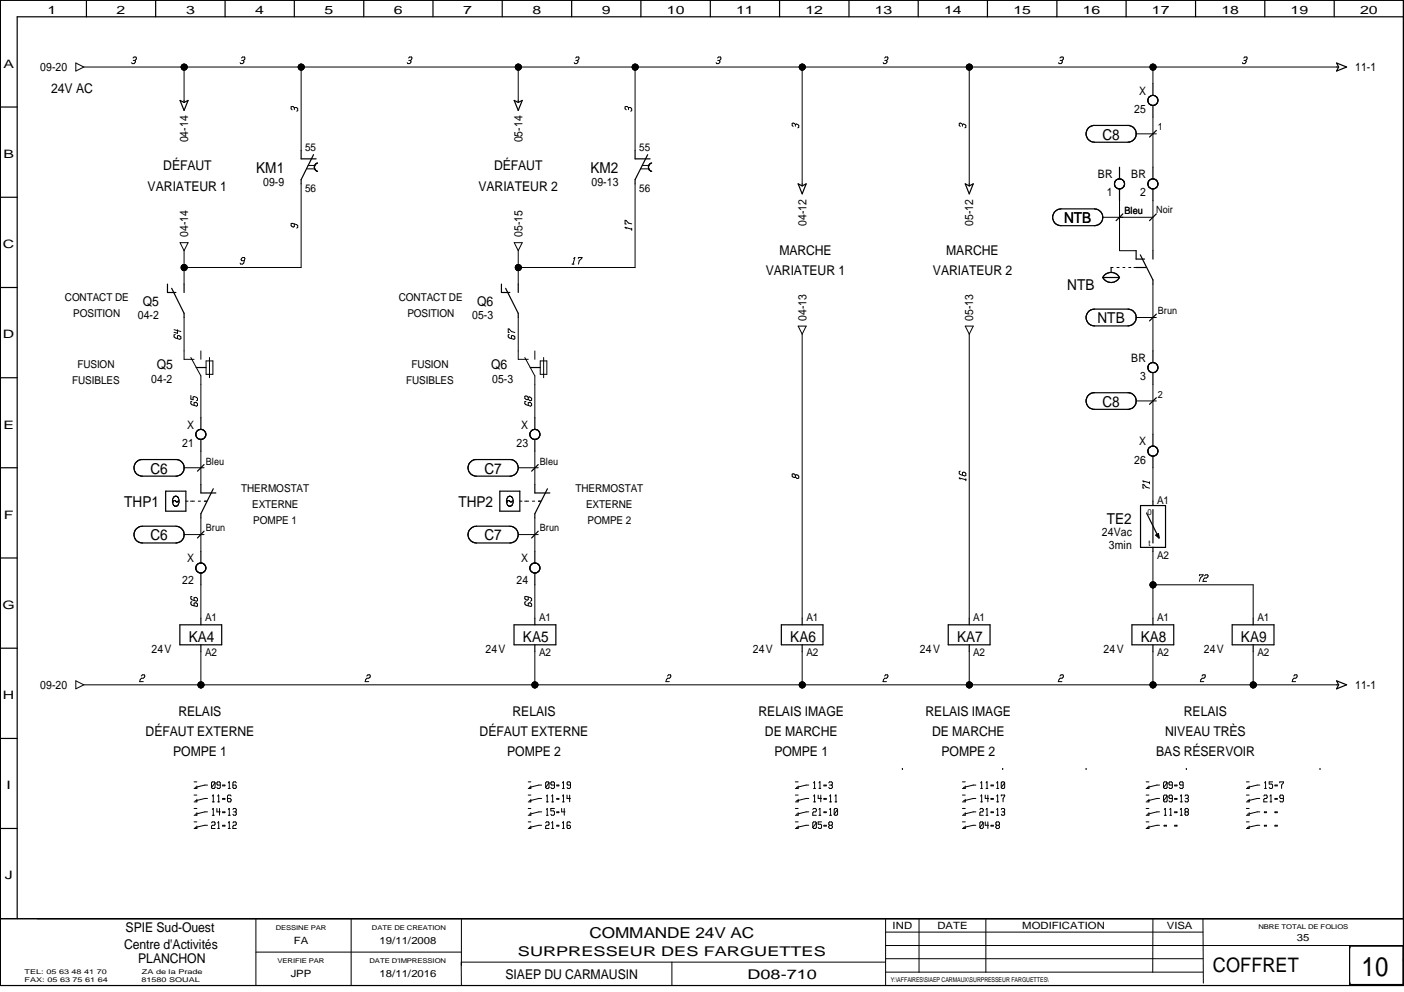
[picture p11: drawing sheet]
<svg xmlns="http://www.w3.org/2000/svg" width="297mm" height="210mm" viewBox="0 0 297 210" stroke-linecap="round" stroke-linejoin="round" font-family="sans-serif">
<g fill="none" stroke="#000" stroke-width=".21">
<path d="M16 13.3l1.7 .9-1.7 .8zM17.7 14.2h265.1M28.1 12.3l.3-.2h.3l.2 .2-.3 .5M28.2 12.8h.4M28.6 12.8l.1 .2-.3 .5h-.4l-.1-.2M38.9 14.2v7.1M51.1 12.3l.2-.2h.4l.1 .5-.3 .2M51.1 12.8h.4M51.5 12.8l.1 .5-.3 .2h-.4l-.1-.2M63.7 14.2v17.6M86.4 12.3l.3-.2h.4v.5l-.2 .2M86.5 12.8h.4"/>
<path d="M86.9 12.8v.5l-.2 .2h-.4l-.2-.2M109.6 14.2v7.1M121.8 12.3l.2-.2h.4v.5l-.2 .2M121.8 12.8h.4M122.2 12.8l.1 .2-.3 .5h-.4l-.1-.2M134.4 14.2v17.6M151.8 12.3l.2-.2h.4l.1 .5-.3 .2M151.8 12.8h.4M152.2 12.8l.1 .5-.3 .2h-.4l-.1-.2M169.7 14.2v24.7M187.2 12.3l.2-.2h.4v.5l-.2 .2M187.2 12.8h.4"/>
<path d="M187.6 12.8v.5l-.2 .2h-.4l-.1-.2M205.1 14.2v24.7M224.2 12.3l.3-.2h.4l.1 .2-.3 .5M224.3 12.8h.4M224.7 12.8v.5l-.2 .2h-.4l-.1-.2M243.9 14.2v3.5M263.1 12.3l.3-.2h.4v.5l-.2 .2M263.2 12.8h.4M263.6 12.8v.2l-.2 .5h-.4l-.2-.2M62.3 22.8v.4M62.3 22.8l-.2-.2h-.5v.4l.2 .2M62.3 22.8h.5l.2 .2v.4l-.2 .1"/>
<path d="M63.7 38.9v17.7h-24.8M64.9 35.7h1.7M65.2 35h1.4M133 22.8h.4l.2 .2v.4l-.2 .1M133 22.8l-.2-.2h-.6v.4l.3 .2M133 22.8v.4M134.4 38.9v17.7h-24.8M135.5 35.7h1.8M135.9 35h1.4M168.3 26.3l-.5-.3-.2 .1v.4l.2 .3M168.3 26.3v.4M168.3 26.3l.2-.1 .5 .3v.4l-.2 .2"/>
<path d="M203.6 26.3l.3-.1 .4 .3v.4l-.2 .2M203.6 26.3l-.4-.3-.3 .1v.4l.3 .3M203.6 26.3v.4M240.4 28.3h4.2M243.9 24.8v10.6M38.1 51.4h1.7l-.9 1.6zM38.9 53v7.1M51.7 55.2h-.6l-.1-.3 .3-.4h.4l.1 .2-.2 1-.3 .2h-.4l-.1-.2M62.3 47.4v.5l-.2 .1-.5-.2v-.5l.2-.1 1 .3 .2 .3v.3l-.2 .2M108.8 51.4h1.7l-.9 1.6zM109.6 53v7.1M121 55.9h.5"/>
<path d="M121.4 54.7l.2-.2-.4 1.4M122.3 54.7l.1-.2h.7l-.5 .7-.2 .7M132.5 48.4l-.3-.3 1.4 .4M133.6 48.3v.4M133.6 47.4l-.6-.2-.8-.6v.8h.3M233.3 46h10.6M235.1 56.6h.4M236.3 56.6h.5M236.9 42.5v10.5h3.5M237.6 56.6h.4M238.8 56.6h.5M239.9 56.6h.5"/>
<path d="M243.9 42.5v10.5M36.8 69.8l1.5 .3M37.1 70.8l-.3 .1v.4l.3 .2 .9 .3 .3-.1v-.4l-.5-.3-.3 .1v.5M37.5 69.8v.7l-.7-.2M38.9 67.2v8.8h2.2M40.4 75.6l2.1 3.9v8.9M42.5 74.3v1.7M43.6 76.4h1.4v2.8h-1.4zM44.3 75.6v4.3M107.7 70.8l-.2 .1v.4l.2 .2 1 .3 .2-.1v-.4l-.4-.3-.3 .1v.5M107.7 70.4l-.2-.1v-.7l.7 .5 .7 .3M109.6 67.2v8.8h2.2"/>
<path d="M111 75.6l2.2 3.9v8.9M113.2 74.3v1.7M114.3 76.4h1.4v2.8h-1.4zM115 75.6v4.3M168.9 69h1.7l-.9 1.7zM169.7 70.7v60.1M204.2 69h1.7l-.8 1.7zM205.1 70.7v60.1M240.4 67.2h4.2M243.9 60.1v14.2M38.9 99h4.3M40.4 83.7v.8l.4 .1v-.6l.3-.1 .7 .4v.4l-.2 .1"/>
<path d="M40.6 84.9l-.2 .1v.4l.2 .2 1 .3 .2-.1v-.4l-.2-.2h-.5v.6M42.5 95.5v7M109.6 99h4.3M111.3 84.9l-.3 .1v.4l.3 .2 .9 .3 .3-.1v-.4l-.3-.2h-.4v.6M111.8 84.1l-.5-.3-.3 .1v.4l.3 .2 .2 .1 .3-.1M111.8 84.1h.4l.3 .2v.4l-.3 .1-.4-.3M111.8 84.1v.4M113.2 95.5v7M203.2 99.7l-.3 .1v.4l.3 .2 .9 .3 .2-.1v-.4l-.2-.3-.5 .1v.5M240.4 84.8h4.2M243.9 81.3v10.6M243.9 99v7"/>
<path d="M36.7 106.1h.1M36.7 106.1l.1-.2 .6 .3 .2-.1M36.7 106.8h.1M36.7 106.8l.3 .3h.4l.3-.3M36.7 105.2l-.2 .6 .2 1M36.7 105.2h.1M36.8 105.2l.3-.2 .5 .2M36.8 107h.1M37 105.9l.1 .1M37.2 106h.1M37.5 107h.1M37.6 105.2h.1"/>
<path d="M37.6 106.1v.1M37.6 105.2l.3 .6-.2 1M37.7 106l-.1 .1M37.7 106.8h.1M38.9 113.1h4.3M39.3 106h.5M40.3 106h.8M41.9 106h.5M42.5 109.6v7.1M43.2 106h.5M107.4 106.1h.1M107.4 105.2h.1"/>
<path d="M107.4 106h.1M107.4 105.2a1.51 1.51 0 0 0 .2 1.9M107.5 105.9v.1M107.5 107h.1M107.6 105.1h.1M107.6 107.1h.1M107.7 105.9v.1M107.9 106.1v.1M108.1 105.1l.3 .3a1.49 1.49 0 0 1 0 1.4l-.4 .3h-.3M108.2 107h.1M108.2 105.1l-.4-.1-.4 .2M108.3 106.1l-.1 .1"/>
<path d="M108.4 105.3h.1M108.4 106l-.2 .2-.4-.2h-.4v.1M109.6 113.1h4.3M110 106h.4M111 106h.8M112.6 106h.5M113.2 109.6v7.1M113.9 106h.5M168.3 100.5l-.5-.3-.2 .1v.5l.2 .2h.3l.2-.1M168.3 100.5h.5l.2 .3v.3l-.2 .2-.5-.4M168.3 100.5v.4M203.2 101.4l-.3-.3 1.4 .4"/>
<path d="M204.3 101.3v.4M242 103.3h-.2v-.8l.7 .6 .7 .2M242 102l-.2-.2 1.4 .4M243.2 101.9v.5M243.9 116.7v14.1M40.6 127.3l-.2 .1v.4l.2 .3 1 .2 .2-.1v-.4l-.2-.2h-.5v.6M40.6 126.2l-.2 .1v.4l.2 .2 1 .3 .2-.1v-.4l-.2-.3-.5 .1v.5M42.5 123.7v7.1M42.5 137.9v7M111.3 127.3l-.3 .1v.4l.3 .3 .9 .2 .3-.1v-.4l-.3-.2h-.4v.6M111.8 126.3v.6l-.3 .1-.5-.3v-.4l.3-.1 .9 .2 .3 .3v.4l-.3 .1M113.2 123.7v7.1"/>
<path d="M113.2 137.9v7M169.7 137.9v7M205.1 137.9v7M243.9 137.9v7M243.9 123.7h21.2v7.1M253.7 121.8l.1-.2h.7l-.5 .7-.3 .7M254.8 121.8l.3-.2h.4l.1 .2-.3 .5h-.4l-.3 .3-.1 .4h.8M265.1 137.9v7M16 144.1l1.7 .8-1.7 .9zM17.7 144.9h265.1M29.9 143l.2-.2h.4l.1 .2-.3 .5h-.4l-.2 .3-.2 .4h.8M77.6 143l.2-.2h.4l.2 .2-.4 .5h-.4l-.2 .3-.1 .4h.7"/>
<path d="M141.2 143l.2-.2h.5v.2l-.3 .5h-.3l-.3 .3-.1 .4h.7M187.2 143l.2-.2h.4l.1 .2-.3 .5h-.4l-.3 .3-.1 .4h.7M224.2 143l.3-.2h.4l.1 .2-.3 .5h-.4l-.4 .7h.8M254.3 143l.2-.2h.4l.1 .2-.3 .5h-.4l-.2 .3-.1 .4h.7M273.7 143l.2-.2h.5v.2l-.3 .5h-.3l-.3 .3-.1 .4h.7M41.1 165.4h.6M41.1 168.2h.6M41.1 171.1h.6M41.1 173.9h.6M41.7 166.3v.5h-.6M41.7 169.1v.6h-.6M41.7 172v.5h-.6"/>
<path d="M41.7 174.8v.5h-.6M43.9 166.1l-2.6 .5M43.9 169l-2.6 .5M43.9 171.8l-2.6 .5M43.9 174.6l-2.6 .5M44.7 174.1l.2-.2h.4l.2 .2-.2 .5h-.4l-.2 .2v.5h.8M44.9 168.4l.2-.2v1.5M44.9 171.3l.2-.2v1.4M44.9 169.7h.4M44.9 172.5h.4M45.5 165.7l-.2-.3h-.4l-.2 .3v.9M45.5 165.7v.9l-.2 .2h-.4l-.2-.2"/>
<path d="M45.5 165.7l-.8 .9M45.9 171.1v.7h.7M46.1 168.4l.2-.2v1.5M46.1 169.7h.3M46.1 174.1l.2-.2v1.4M46.1 175.3h.3M46.4 171.1v1.4M46.6 166.1h-.5l-.2-.2 .2-.5h.3l.2 .3v.9l-.2 .2h-.3l-.2-.2M47.1 166.1h.5v.2h-.5zM47.1 169h.5v.1h-.5zM47.1 171.8h.5v.2h-.5zM47.1 174.6h.5v.2h-.5z"/>
<path d="M48.3 165.7l.2-.3v1.4M48.3 166.8h.4M48.3 171.3l.2-.2v1.4M48.3 174.1l.2-.2v1.4M48.3 172.5h.4M48.3 175.3h.4M48.9 168.4l-.2-.2h-.4l-.2 .2v1.1l.2 .2h.4l.2-.2-.2-.5h-.6M49.3 171.3l.1-.2h.4l.2 .2-.2 .5M49.3 174.1l.1-.2h.4l.2 .2-.2 .5h-.4l-.1 .2v.5h.7M49.4 171.8h.4M49.8 171.8l.2 .2-.2 .5h-.4l-.1-.2M50 165.7l-.2-.3h-.4l-.1 .3v.9l.1 .2h.4l.2-.5-.2-.2h-.5"/>
<path d="M111.8 165.4h.5M111.8 168.2h.5M111.8 171.1h.5M111.8 173.9h.5M112.3 166.3v.5h-.5M112.3 169.1v.6h-.5M112.3 172v.5h-.5M112.3 174.8v.5h-.5M114.6 166.1h-.6l-2 .5M114.6 169h-.6l-2 .5M114.6 171.8h-.6l-2 .5M114.6 174.6l-2.6 .5"/>
<path d="M115.4 174.1l.2-.2h.4l.2 .2-.2 .5h-.4l-.2 .2v.5h.8M115.6 169.7h.4M115.6 172.5h.4M115.6 168.4l.2-.2v1.5M115.6 171.3l.2-.2v1.4M116.2 165.7l-.2-.3h-.4l-.2 .3v.9M116.2 165.7v.9l-.2 .2h-.4l-.2-.2M116.2 165.7l-.8 .9M116.7 168.4l.2-.2v1.5M116.7 169.7h.4M116.7 174.1l.2-.2v1.4M116.7 175.3h.4"/>
<path d="M117.3 166.1h-.6l-.2-.2 .2-.5h.4l.2 .3v.9l-.2 .2h-.4l-.2-.2M117.3 171.1h-.8v.5h.6l.2 .2v.5l-.2 .2h-.4l-.2-.2M117.8 166.1h.4v.2h-.4zM117.8 169h.4v.1h-.4zM117.8 171.8h.4v.2h-.4zM117.8 174.6h.4v.2h-.4zM118.8 171.1v.7h.7M119 165.7l.2-.3v1.4M119 166.8h.4M119 168.4l.2-.2v1.5M119 169.7h.4M119 174.1l.2-.2v1.4"/>
<path d="M119 175.3h.4M119.4 171.1v1.4M120 168.2v.8h.7M120.5 168.2v1.5M120.7 166.1h-.6l-.1-.2 .1-.5h.4l.2 .3v.9l-.2 .2h-.4l-.1-.2M120.7 174.1l-.2-.2h-.4l-.1 .2v1l.1 .2h.4l.2-.2-.2-.5h-.5M168.3 165.4h.6M168.3 168.2h.6M168.3 171.1h.6M168.3 173.9h.6M168.9 166.3v.5h-.6M168.9 169.1v.6h-.6"/>
<path d="M168.9 172v.5h-.6M168.9 174.8v.5h-.6M171.1 166.1l-2.6 .5M171.1 169l-2.6 .5M171.1 171.8l-2.6 .5M171.1 174.6l-2.6 .5M172 171.3l.1-.2h.4l.2 .2-.2 .5h-.4l-.1 .2v.5h.7M172.1 165.7l.2-.3v1.4M172.1 166.8h.4M172.1 168.4l.2-.2v1.5M172.1 169.7h.4M172.7 174.1l-.2-.2h-.4l-.1 .2v1"/>
<path d="M172.7 174.1v1l-.2 .2h-.4l-.1-.2M172.7 174.1l-.7 1M173.1 168.2v.8h.7M173.3 165.7l.2-.3v1.4M173.3 166.8h.3M173.3 171.3l.2-.2v1.4M173.3 172.5h.3M173.6 168.2v1.5M173.8 173.9h-.7v.5h.5l.2 .2v.5l-.2 .2h-.3l-.2-.2M174.3 166.1h.5v.2h-.5zM174.3 169h.5v.1h-.5zM174.3 171.8h.5v.2h-.5z"/>
<path d="M174.3 174.6h.5v.2h-.5zM175.3 165.7l.2-.3h.4l.2 .3-.2 .4M175.5 166.1h.4M175.5 169.7h.4M175.5 172.5h.4M175.5 174.6l-.2-.2 .2-.5h.4l.2 .2-.2 .5M175.5 174.6h.4M175.5 174.6l-.2 .2 .2 .5h.4l.2-.2-.2-.5M175.7 168.2h.1M175.7 171.1h.1M175.7 168.2l-.2 .2M175.7 171.1l-.2 .2"/>
<path d="M175.7 168.2v1.5M175.7 171.1v1.4M175.9 166.1l.2 .2-.2 .5h-.4l-.2-.2M176.7 168.4l.2-.2v1.5M176.7 169.7h.3M177.2 171.3l-.2-.2h-.3l-.2 .2v1M177.2 171.3v1l-.2 .2h-.3l-.2-.2M177.2 171.3l-.7 1M203.6 165.4h.6M203.6 168.2h.6M203.6 171.1h.6M203.6 173.9h.6"/>
<path d="M204.2 166.3v.5h-.6M204.2 169.1v.6h-.6M204.2 172v.5h-.6M204.2 174.8v.5h-.6M206.5 166.1l-2.7 .5M206.5 169l-2.7 .5M206.5 171.8l-2.7 .5M206.5 174.6l-2.7 .5M207.3 171.3l.2-.2h.4l.1 .2-.1 .5h-.4l-.2 .2v.5h.7M207.5 165.7l.2-.3v1.4M207.5 166.8h.4M207.5 168.4l.2-.2v1.5"/>
<path d="M207.5 169.7h.4M208 174.1l-.1-.2h-.4l-.2 .2v1M208 174.1v1l-.1 .2h-.4l-.2-.2M208 174.1l-.7 1M208.4 168.2v.8h.8M208.4 173.9v.7h.8M208.6 165.7l.2-.3v1.4M208.6 166.8h.4M208.6 171.3l.2-.2v1.4M208.6 172.5h.4M209 168.2v1.5M209 173.9v1.4"/>
<path d="M209.7 166.1h.4v.2h-.4zM209.7 169h.4v.1h-.4zM209.7 171.8h.4v.2h-.4zM209.7 174.6h.4v.2h-.4zM210.9 165.7l.2-.3v1.4M210.9 166.8h.4M210.9 168.4l.2-.2v1.5M210.9 169.7h.4M210.9 171.3l.2-.2v1.4M210.9 172.5h.4M210.9 174.6l-.2-.2 .2-.5h.4l.2 .2-.2 .5M210.9 174.6h.4"/>
<path d="M210.9 174.6l-.2 .2 .2 .5h.4l.2-.2-.2-.5M211.8 168.4v-.2h.8l-.4 .8v.7M211.8 171.3l.2-.2h.4l.2 .2-.2 .5M212 171.8h.4M212.4 171.8l.2 .2-.2 .5h-.4l-.2-.2M212.6 165.7l-.2-.3h-.4l-.2 .3v.9M212.6 165.7v.9l-.2 .2h-.4l-.2-.2M212.6 165.7l-.8 .9M242.5 165.4h.6M242.5 168.2h.6M242.5 171.1h.6M242.5 173.9h.6"/>
<path d="M243.1 166.3v.5h-.6M243.1 169.1v.6h-.6M243.1 172v.5h-.6M243.1 174.8v.5h-.6M245.3 166.1l-2.6 .5M245.3 169l-2.6 .5M245.3 171.8l-2.6 .5M245.3 174.6l-2.6 .5M246.3 174.6h.5v.2h-.5zM246.3 172.5h.5M246.5 171.1h.1M246.5 171.1l-.2 .2"/>
<path d="M246.5 171.1v1.4M246.9 165.7l-.1-.3h-.5l-.1 .3v.9M246.9 165.7v.9l-.1 .2h-.5l-.1-.2M246.9 168.4l-.1-.2h-.5l-.1 .2v1.1M246.9 168.4v1.1l-.1 .2h-.5l-.1-.2M246.9 165.7l-.7 .9M246.9 168.4l-.7 1.1M247.5 171.3l.2-.2v1.4M247.5 172.5h.4M248 166.1h-.5l-.2-.2 .2-.5h.4l.1 .3v.9l-.1 .2h-.4l-.2-.2M248 169h-.5l-.2-.3 .2-.5h.4l.1 .2v1.1l-.1 .2h-.4l-.2-.2M248.5 166.1h.5v.2h-.5z"/>
<path d="M248.5 169h.5v.1h-.5zM248.5 171.8h.5v.2h-.5zM248.5 174.6h.5v.2h-.5zM249.7 169.7h.4M249.7 172.5h.4M249.9 168.2h.1M249.9 171.1h.1M249.9 168.2l-.2 .2M249.9 171.1l-.2 .2M249.9 168.2v1.5M249.9 171.1v1.4M250.3 166.1h-.6l-.1-.2 .1-.5h.4l.2 .3v.9l-.2 .2h-.4l-.1-.2"/>
<path d="M250.7 168.4l.2-.2h.3l.2 .2-.2 .6M250.9 169h.3M250.9 171.8l-.2-.2 .2-.5h.3l.2 .2-.2 .5M250.9 171.8l-.2 .2 .2 .5h.3l.2-.2-.2-.5M250.9 171.8h.3M251.2 169l.2 .2-.2 .5h-.3l-.2-.2M263.7 165.4h.6M263.7 168.2h.6M263.7 171.1h.6M263.7 173.9h.6M264.3 166.3v.5h-.6M264.3 169.1v.6h-.6"/>
<path d="M264.3 172v.5h-.6M264.3 174.8v.5h-.6M266.5 166.1l-2.6 .5M266.5 169l-2.6 .5M266.5 171.8l-2.6 .5M266.5 174.6l-2.6 .5M267.4 168.4l.1-.2h.4l.2 .2-.2 .6h-.4l-.1 .2v.5h.7M267.5 171.8h.4v.2h-.4zM267.5 174.6h.4v.2h-.4zM267.5 166.8h.4M267.7 165.4h.1M267.7 165.4l-.2 .3"/>
<path d="M267.8 165.4v1.4M268.7 168.4l.2-.2v1.5M268.7 169.7h.4M269.2 165.4h-.7v.5h.6l.1 .2v.5l-.1 .2h-.4l-.2-.2M269.7 166.1h.5v.2h-.5zM269.7 169h.5v.1h-.5zM269.7 171.8h.5v.2h-.5zM269.7 174.6h.5v.2h-.5zM270.8 165.7v-.3h.7l-.4 .7v.7M271.5 169h-.6l-.1-.3 .1-.5h.5l.1 .2v1.1l-.1 .2h-.5l-.1-.2M54.1 194.4v14.1M74.3 194.4v14.1"/>
<path d="M97.6 194.4v9.9M187.4 194.4v14.1M187.4 197.2h67.1M194.4 194.4v11.3M208.6 194.4v11.3M243.9 194.4v11.3M254.5 194.4l.1 13.6M.1 208.5v-14.1h296.8v14.1M54.1 201.5h43.5M97.6 203.6v4.9M97.6 203.6h89.8M142.2 203.6v4.9"/>
<path d="M187.4 200.1h109.5M187.4 202.9h67.1M187.4 205.7h67.1"/>
</g>
<g fill="none" stroke="#000" stroke-width=".25">
<path d="M.1 0h296.8v208.5h-296.8zM18.3 0v3.6M32.9 0v3.6M47.6 0v3.6M62.3 0v3.6M77 0v3.6M91.6 0v3.6M106.3 0v3.6M120.9 0v3.6M135.6 0v3.6M150.3 0v3.6M164.9 0v3.6"/>
<path d="M179.6 0v3.6M194.3 0v3.6M208.9 0v3.6M223.6 0v3.6M238.2 0v3.6M243.9 17.7v2.5M252.9 0v3.6M267.6 0v3.6M282.3 0v3.6M282.8 13.3l2.1 .9-2.1 .8 .4-.8zM282.8 14.2h.4M296.9 3.6h-293.3v190.8"/>
<path d="M.1 22.6h3.5M38.1 21.3l.8 .4 .9-.4-.9 2.1zM38.9 21.3v.4M63.7 31.8v1.8h3.2M66.3 32.7l-2.6 5.3v.9M66.6 35v.1M67.2 34.5a.91 .91 0 0 0-.5 1.4l.5 .4M108.8 21.3l.8 .4 .9-.4-.9 2.1zM109.6 21.3v.4M134.4 31.8v1.8h3.1M137 32.7l-2.6 5.3v.9M137.2 35.6v.1"/>
<path d="M137.3 34.9l-.1 .2a.97 .97 0 0 0 .7 1.2M137.3 34.9h.1M137.7 36.2h.1M137.9 34.5l-.6 .4M168.9 38.9l.8 .4 .9-.4-.9 2.1zM169.7 38.9v.4M204.2 38.9l.9 .4 .8-.4-.8 2.1zM205.1 38.9v.4M230.2 27.1l1.1-.6h7.6l.7 .3a1.57 1.57 0 0 1 .8 1.3l-.2 .9a1.88 1.88 0 0 1-1.6 1.1h-7a1.79 1.79 0 0 1-1.6-2.6zM235.9 39.3l-.1-.6 .2-.5 1-.4 .7 .5 .2 .4-.1 .6M235.9 39.3v.1M235.9 39.4l.6 .5h.6"/>
<path d="M236.4 37.9h.1M236.7 37.8l-.1 .1M236.9 35.4v2.4M236.9 40v2.5M237.1 39.9h.1M237.8 39.4l-.6 .5M237.8 39.3v.1M242.9 21.6h.1M242.9 39.3v.1M242.9 38.5v.1M243.5 37.9h.1M243.5 22.2h.1"/>
<path d="M243.8 37.8l-.1 .1M243.9 22.3v2.5M243.9 35.4v2.4M243.9 40v2.5M244.6 27.6l-1.4 1.4M244.8 20.7h.1M244.9 21.7v.1M.1 41.7h3.5M223.1 44.9l.6-.5 .8-.2h7.1a1.79 1.79 0 0 1 1.4 .8l.3 .7v.7a1.7 1.7 0 0 1-1.6 1.4h-7.3l-1-.4a1.81 1.81 0 0 1-.3-2.5zM233.3 58.7a2.04 2.04 0 0 1 2.2-1l.8 .3 .6 .7M233.3 58.7a2.02 2.02 0 0 0 3.6 0M233.3 58.7h3.6"/>
<path d="M235.1 56.6v1.1M237.6 45.3l-1.5 1.4M240.4 56.6h2.1M240.4 53v1.8h1.7M241.3 53.9l2.6 5.3v.9M243.9 53v1.8M244.6 45.3l-1.4 1.4M.1 60.8h3.5M.1 79.9h3.5M35.4 60.1v1.8h1.8M36.3 61l2.6 5.3v.9M38.9 60.1v1.8"/>
<path d="M41.5 77.8h2.1M106.1 60.1v1.8h1.8M107 61l2.6 5.3v.9M109.6 60.1v1.8M112.2 77.8h2.1M230.4 65.8l1-.4h7.4l.7 .2 .4 .4a1.56 1.56 0 0 1 .5 1.4l-.3 .8-.3 .3-1 .5h-7.4l-1.1-.5a1.87 1.87 0 0 1-.2-2.3zM242.9 77.5h.1M242.9 78.2h.1M243.9 74.3v2.4M243.9 78.8v2.5M244.6 66.5l-1.4 1.4M244.8 77.3h.1"/>
<path d="M.1 99h3.5M28.7 97.9l.7-.5 .5-.2h7.5a1.81 1.81 0 0 1 1.3 .8v.1a1.79 1.79 0 0 1 .1 1.6l-.5 .7-.9 .4h-7.5l-.9-.5-.6-.7v-.9zM41.5 92.3v.1M42.1 90.9h.1M42.5 88.4v2.4M42.5 93v2.5M42.6 90.8v.1M42.8 92.9h.1M43.2 98.3l-1.4 1.4M99.4 97.9l.7-.5 .4-.2h7.6l.5 .2a1.8 1.8 0 0 1 .3 3l-.8 .4h-7.6a1.77 1.77 0 0 1-1.1-2.9zM113.1 90.8a1.08 1.08 0 0 0-1 1 1.08 1.08 0 0 0 .8 1.2l.8-.2 .5-.6-.1-.8-.5-.5M113.1 90.8l.4 .1"/>
<path d="M113.2 88.4v2.4M113.2 93v2.5M113.5 90.9h.1M113.9 98.3l-1.4 1.4M114.1 92.3v.1M230.4 83.5l.9-.4h7.8a1.74 1.74 0 0 1 1.2 2.1l-.2 .6-.4 .5-.8 .3h-7.6a1.79 1.79 0 0 1-1.4-1.2 1.79 1.79 0 0 1 .5-1.9zM242.9 95.8h.1M242.9 95h.1M243.5 96.4h.1M243.9 91.9v2.5M243.9 96.5v2.5M244.2 94.4h.1"/>
<path d="M244.6 84.2l-1.4 1.4M244.8 94.9h.1M244.9 95.9v.1M.1 118.1h3.5M28.7 112.1l.7-.6 .7-.2h7.1a1.85 1.85 0 0 1 1.7 1.2v1a1.59 1.59 0 0 1-.8 1.2l-.8 .2h-7.3l-.7-.2-.6-.5a1.54 1.54 0 0 1-.3-1.6zM35 103.9h4.3v4.3h-4.3zM42.1 119.2h.1M42.5 102.5v1.8h3.2M42.5 116.7v2.4M43.2 112.4l-1.4 1.4M45.1 103.4l-2.6 5.3v.9M99.4 112.1l.7-.6 .7-.2h7.1a1.79 1.79 0 0 1 1.6 1.1 1.79 1.79 0 0 1-.3 1.9l-.5 .4-.7 .2h-7.3a1.76 1.76 0 0 1-1.3-2.8z"/>
<path d="M105.7 103.9h4.3v4.3h-4.3zM113.2 102.5v1.8h3.1M113.2 116.7v2.4M113.5 119.2h.1M113.9 112.4l-1.4 1.4M115.8 103.4l-2.6 5.3v.9M241.3 107h5.3v8.8h-5.3zM242.6 108.5l2.6 5.3-.7-.6 .6-.3 .1 .9M243.9 106v.9M243.9 107.8v7.1M243.9 115.8v.9M244.6 113.2l.5 .4"/>
<path d="M244.7 113.2l.4-.2v.6M244.7 113.2l.3 .2M244.8 113.2h.1M244.9 113.1l.1 .2M245 113l.1 .4M.1 137.2h3.5M38.1 132.2h8.8v4.2h-8.8zM41.5 120.6h.1M42.1 121.2h.1M42.5 121.2v2.5M42.5 130.8v1.4M42.5 136.4v1.5"/>
<path d="M42.8 121.2h.1M43.4 120.7a1.1 1.1 0 0 0-.8-1.6l-.7 .2-.5 .6 .2 .8 .5 .5M43.4 120.7v.1M43.4 120.8l-.7 .4h-.6M108.8 132.2h8.8v4.2h-8.8zM112.3 120.7a1.1 1.1 0 0 1 .7-1.6l.7 .2 .5 .6-.1 .8-.5 .5M112.3 120.8a1.03 1.03 0 0 0 1.1 .4h.1M112.3 120.7v.1M113.2 121.2v2.5M113.2 130.8v1.4M113.2 136.4v1.5M113.6 121.2h-.1"/>
<path d="M165.3 132.2h8.8v4.2h-8.8zM169.7 130.8v1.4M169.7 136.4v1.5M200.6 132.2h8.9v4.2h-8.9zM205.1 130.8v1.4M205.1 136.4v1.5M239.5 132.2h8.8v4.2h-8.8zM243.9 130.8v1.4M243.9 136.4v1.5M260.7 132.2h8.8v4.2h-8.8zM265.1 130.8v1.4M265.1 136.4v1.5"/>
<path d="M.1 156.3h3.5M282.8 144.1l2.1 .8-2.1 .9 .4-.9zM282.8 144.9h.4M.1 175.3h3.5M190.9 162.6h.1M212.1 162.6h.1M229.8 162.6h.1M251 162.6h.1M279.3 162.6h.1M.1 194.4h296.8M285.5 200.2h11.3v8.1h-11.3zM285.6 200.1v.4"/>
<path d="M285.6 208v.4"/>
<circle cx="39" cy="14.2" r=".62"/>
<circle cx="63.7" cy="14.2" r=".62"/>
<circle cx="109.7" cy="14.2" r=".62"/>
<circle cx="134.4" cy="14.2" r=".62"/>
<circle cx="169.7" cy="14.2" r=".62"/>
<circle cx="205.1" cy="14.2" r=".62"/>
<circle cx="243.9" cy="14.2" r=".62"/>
<circle cx="243.9" cy="21.2" r="1.07"/>
<circle cx="243.9" cy="38.9" r="1.06"/>
<circle cx="39" cy="56.6" r=".62"/>
<circle cx="109.7" cy="56.6" r=".62"/>
<circle cx="243.9" cy="77.8" r="1.06"/>
<circle cx="42.5" cy="91.9" r="1.06"/>
<circle cx="243.9" cy="95.5" r="1.07"/>
<circle cx="243.9" cy="123.8" r=".62"/>
<circle cx="42.5" cy="144.9" r=".62"/>
<circle cx="113.2" cy="144.9" r=".62"/>
<circle cx="169.7" cy="144.9" r=".62"/>
<circle cx="205.1" cy="144.9" r=".62"/>
<circle cx="243.9" cy="144.9" r=".62"/>
<circle cx="265.1" cy="144.9" r=".62"/>
</g>
<g fill="#000">
<circle cx="39" cy="14.2" r=".62"/>
<circle cx="63.7" cy="14.2" r=".62"/>
<circle cx="109.7" cy="14.2" r=".62"/>
<circle cx="134.4" cy="14.2" r=".62"/>
<circle cx="169.7" cy="14.2" r=".62"/>
<circle cx="205.1" cy="14.2" r=".62"/>
<circle cx="243.9" cy="14.2" r=".62"/>
<circle cx="39" cy="56.6" r=".62"/>
<circle cx="109.7" cy="56.6" r=".62"/>
<circle cx="243.9" cy="123.8" r=".62"/>
<circle cx="42.5" cy="144.9" r=".62"/>
<circle cx="113.2" cy="144.9" r=".62"/>
<circle cx="169.7" cy="144.9" r=".62"/>
<circle cx="205.1" cy="144.9" r=".62"/>
<circle cx="243.9" cy="144.9" r=".62"/>
<circle cx="265.1" cy="144.9" r=".62"/>
</g>
<text font-size="5.7" x="288.1" y="206.4">10</text>
<text font-size="4.2" x="256.6" y="205.7">COFFRET</text>
<g font-size="3.2">
<text x="233.3" y="29.5">C8</text>
<text x="54.2" y="36.6">KM1</text>
<text x="124.9" y="36.6">KM2</text>
<text x="225.1" y="47.2">NTB</text>
<text x="225.8" y="61.3">NTB</text>
<text x="232.2" y="68.4">NTB</text>
<text x="233.3" y="86.1">C8</text>
<text x="31.8" y="100.2">C6</text>
<text x="102.5" y="100.2">C7</text>
<text x="26.3" y="107.3">THP1</text>
<text x="97" y="107.3">THP2</text>
<text x="234.2" y="110.8">TE2</text>
<text x="31.8" y="114.3">C6</text>
<text x="102.5" y="114.3">C7</text>
<text x="39.9" y="135.9">KA4</text>
<text x="110.6" y="135.9">KA5</text>
<text x="167.2" y="135.9">KA6</text>
<text x="202.5" y="135.9">KA7</text>
<text x="241.3" y="135.9">KA8</text>
<text x="262.5" y="135.9">KA9</text>
<text x="124.7" y="198.5">COMMANDE 24V AC</text>
</g>
<g font-size="2.8">
<text x="10.8" y="19.8">24V AC</text>
<text x="31.2" y="40.3">VARIATEUR 1</text>
<text x="34.5" y="36.1">DÉFAUT</text>
<text x="101.2" y="40.3">VARIATEUR 2</text>
<text x="104.5" y="36.1">DÉFAUT</text>
<text x="164.9" y="53.9">MARCHE</text>
<text x="200.2" y="53.9">MARCHE</text>
<text x="162" y="58.1">VARIATEUR 1</text>
<text x="197.4" y="58.1">VARIATEUR 2</text>
<text x="30.2" y="64.7">Q5</text>
<text x="100.9" y="64.7">Q6</text>
<text x="33.2" y="78.1">Q5</text>
<text x="103.9" y="78.1">Q6</text>
<text x="30.8" y="155.8">DÉFAUT EXTERNE</text>
<text x="37.8" y="151.6">RELAIS</text>
<text x="101.5" y="155.8">DÉFAUT EXTERNE</text>
<text x="108.5" y="151.6">RELAIS</text>
<text x="160.5" y="151.6">RELAIS IMAGE</text>
<text x="161.8" y="155.8">DE MARCHE</text>
<text x="195.8" y="151.6">RELAIS IMAGE</text>
<text x="197.2" y="155.8">DE MARCHE</text>
<text x="246.5" y="155.8">NIVEAU TRÈS</text>
<text x="250.5" y="151.6">RELAIS</text>
<text x="36.6" y="160.1">POMPE 1</text>
<text x="107.3" y="160.1">POMPE 2</text>
<text x="163.8" y="160.1">POMPE 1</text>
<text x="199.2" y="160.1">POMPE 2</text>
<text x="244.6" y="160.1">BAS RÉSERVOIR</text>
<text x="26.6" y="197.1">SPIE Sud-Ouest</text>
<text x="26.2" y="200.7">Centre d'Activités</text>
<text x="29.2" y="203.8">PLANCHON</text>
<text x="109.6" y="202.2">SURPRESSEUR DES FARGUETTES</text>
<text x="106.9" y="207.1">SIAEP DU CARMAUSIN</text>
<text x="158.1" y="207.1">D08-710</text>
</g>
<g font-size="2.5">
<text x="10" y="3">1</text>
<text x="24.7" y="3">2</text>
<text x="39.4" y="3">3</text>
<text x="54" y="3">4</text>
<text x="68.7" y="3">5</text>
<text x="83.4" y="3">6</text>
<text x="98" y="3">7</text>
<text x="112.7" y="3">8</text>
<text x="127.3" y="3">9</text>
<text x="141.1" y="3">10</text>
<text x="155.7" y="3">11</text>
<text x="170.4" y="3">12</text>
<text x="185.1" y="3">13</text>
<text x="199.7" y="3">14</text>
<text x="214.4" y="3">15</text>
<text x="229.1" y="3">16</text>
<text x="243.7" y="3">17</text>
<text x="258.4" y="3">18</text>
<text x="273" y="3">19</text>
<text x="287.7" y="3">20</text>
<text x=".7" y="14.4">A</text>
<text x="8.5" y="15.1">09-20</text>
<text x="286.7" y="15.1">11-1</text>
<text x="240" y="23.9">25</text>
<text x="241" y="20">X</text>
<text x=".7" y="33.4">B</text>
<text x="39.8" y="30.1" transform="rotate(-90 39.8 30.1)">04-14</text>
<text x="110.5" y="30.1" transform="rotate(-90 110.5 30.1)">05-14</text>
<text x="55.7" y="39.3">09-9</text>
<text x="125.1" y="39.3">09-13</text>
<text x="232.3" y="37.7">BR</text>
<text x="234.2" y="41.6">1</text>
<text x="239.3" y="37.7">BR</text>
<text x="241.3" y="41.6">2</text>
<text x="170.6" y="47.8" transform="rotate(-90 170.6 47.8)">04-12</text>
<text x="205.9" y="47.8" transform="rotate(-90 205.9 47.8)">05-12</text>
<text x=".6" y="52.5">C</text>
<text x="39.8" y="50.2" transform="rotate(-90 39.8 50.2)">04-14</text>
<text x="110.5" y="50.2" transform="rotate(-90 110.5 50.2)">05-15</text>
<text x=".6" y="71.6">D</text>
<text x="29.2" y="67.5">04-2</text>
<text x="99.9" y="67.5">05-3</text>
<text x="170.6" y="67.9" transform="rotate(-90 170.6 67.9)">04-13</text>
<text x="205.9" y="67.9" transform="rotate(-90 205.9 67.9)">05-13</text>
<text x="239.3" y="76.5">BR</text>
<text x="32" y="81">04-2</text>
<text x="104.1" y="81">05-3</text>
<text x="241.3" y="80.4">3</text>
<text x=".7" y="90.7">E</text>
<text x="38.6" y="94.6">21</text>
<text x="39.6" y="90.7">X</text>
<text x="109.3" y="94.6">23</text>
<text x="110.3" y="90.7">X</text>
<text x="241" y="94.2">X</text>
<text x="240" y="98.1">26</text>
<text x=".8" y="109.8">F</text>
<text x="233.1" y="113.5">24Vac</text>
<text x="39.6" y="119">X</text>
<text x="110.3" y="119">X</text>
<text x="234.6" y="116.1">3min</text>
<text x="38.6" y="123.5">22</text>
<text x="109.3" y="123.5">24</text>
<text x=".5" y="128.9">G</text>
<text x="32" y="138.2">24V</text>
<text x="102.7" y="138.2">24V</text>
<text x="159.3" y="138.2">24V</text>
<text x="194.6" y="138.2">24V</text>
<text x="233.5" y="138.2">24V</text>
<text x="254.7" y="138.2">24V</text>
<text x=".6" y="147.9">H</text>
<text x="8.5" y="145.8">09-20</text>
<text x="286.7" y="145.8">11-1</text>
<text x="1.4" y="167">I</text>
<text x="1" y="186.1">J</text>
</g>
<g font-size="2.3">
<text x="64.6" y="31.9">55</text>
<text x="135.3" y="31.9">55</text>
<text x="64.6" y="40.6">56</text>
<text x="135.3" y="40.6">56</text>
<text x="13.7" y="63.6">CONTACT DE</text>
<text x="84.4" y="63.6">CONTACT DE</text>
<text x="15.5" y="67.1">POSITION</text>
<text x="86.2" y="67.1">POSITION</text>
<text x="16.4" y="77.8">FUSION</text>
<text x="87" y="77.8">FUSION</text>
<text x="15.3" y="81.3">FUSIBLES</text>
<text x="85.9" y="81.3">FUSIBLES</text>
<text x="51.1" y="104">THERMOSTAT</text>
<text x="53.3" y="107.4">EXTERNE</text>
<text x="121.7" y="104">THERMOSTAT</text>
<text x="124" y="107.4">EXTERNE</text>
<text x="244.8" y="106.7">A1</text>
<text x="53.6" y="110.9">POMPE 1</text>
<text x="124.3" y="110.9">POMPE 2</text>
<text x="244.8" y="118.3">A2</text>
<text x="43.4" y="131.4">A1</text>
<text x="114" y="131.4">A1</text>
<text x="170.6" y="131.4">A1</text>
<text x="205.9" y="131.4">A1</text>
<text x="244.8" y="131.4">A1</text>
<text x="266" y="131.4">A1</text>
<text x="43.4" y="138.8">A2</text>
<text x="114" y="138.8">A2</text>
<text x="170.6" y="138.8">A2</text>
<text x="205.9" y="138.8">A2</text>
<text x="244.8" y="138.8">A2</text>
<text x="266" y="138.8">A2</text>
</g>
<g font-size="2.1">
<text x="245" y="27.6">1</text>
<text x="237.9" y="45.3">Bleu</text>
<text x="244.6" y="45.1">Noir</text>
<text x="245" y="66.5">Brun</text>
<text x="245" y="84.2">2</text>
<text x="43.6" y="98.3">Bleu</text>
<text x="114.2" y="98.3">Bleu</text>
<text x="43.6" y="112.4">Brun</text>
<text x="114.2" y="112.4">Brun</text>
<text x="188.8" y="196.5">IND</text>
<text x="198.3" y="196.5">DATE</text>
<text x="216.3" y="196.5">MODIFICATION</text>
<text x="246.8" y="196.5">VISA</text>
<text x="62.1" y="199.7">FA</text>
<text x="80.3" y="199.7">19/11/2008</text>
<text x="274.4" y="199.1">35</text>
<text x="61.5" y="206.8">JPP</text>
<text x="80.3" y="206.8">18/11/2016</text>
</g>
<g font-size="1.8">
<text x="242.8" y="108.9">0</text>
<text x="243" y="115.6">t</text>
</g>
<g font-size="1.4">
<text x="58.3" y="196.7">DESSINE PAR</text>
<text x="78.7" y="196.7">DATE DE CREATION</text>
<text x="266.2" y="196.5">NBRE TOTAL DE FOLIOS</text>
<text x="58.7" y="203.8">VERIFIE PAR</text>
<text x="78.2" y="203.8">DATE D'IMPRESSION</text>
<text x="5.2" y="207.8">FAX: 05 63 75 61 64</text>
<text x="5.2" y="206">TEL: 05 63 48 41 70</text>
<text x="29.9" y="207.8">81580 SOUAL</text>
<text x="30" y="206.1">ZA de la Prade</text>
<text x="188.5" y="207.8">Y:\AFFAIRES\SIAEP CARMAUX\SURPRESSEUR FARGUETTES\</text>
</g>
</svg>
